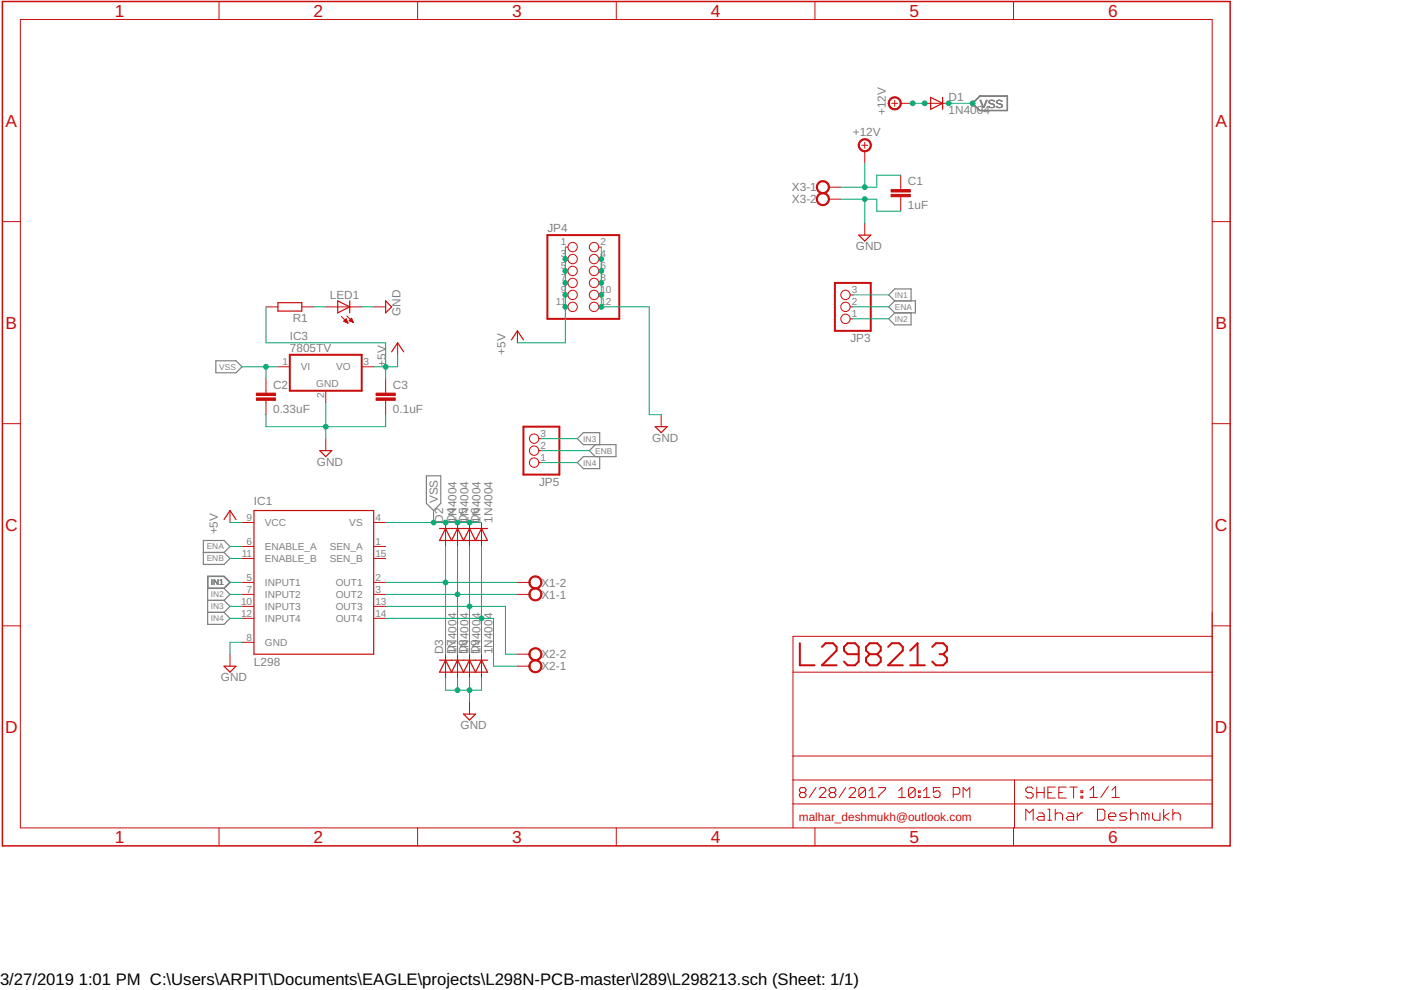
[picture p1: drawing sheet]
<svg xmlns="http://www.w3.org/2000/svg" width="297mm" height="210mm" viewBox="0 0 297 210" stroke-linecap="round" stroke-linejoin="round" font-family="sans-serif">
<g fill="none" stroke="#808080" stroke-width=".25">
<path d="M207.7 20.4h5.9v3h-5.9l-1.5-1.5zM45.8 76.5h4.2l1.3 1.3-1.3 1.2h-4.2zM189.7 63.8l-1.3 1.3 1.3 1.2M189.7 63.8h4.4v2.5h-4.4M189.7 63.8l-1.3-1.3 1.3-1.2h3.5v2.5M189.7 66.3l-1.3 1.3 1.3 1.3h3.5v-2.6M126.2 94.3l-1.3 1.2 1.3 1.3M127.1 94.3v-2.6h-3.4l-1.3 1.3 1.3 1.3h6.9v2.5h-6.9l-1.3 1.3 1.3 1.3h3.4v-2.6M43.1 114.6h4.4l1.3 1.3-1.3 1.2 1.3 1.3-1.3 1.3h-4.4zM43.1 117.1h4.4M90.4 100.9h3.1v5.8l-1.6 1.5-1.5-1.5zM44 124.8h3.5"/>
<path d="M44 127.3h3.5M44 129.8h3.5M47.5 124.8l1.3-1.3-1.3-1.3h-3.5v10.2h3.5l1.3-1.3-1.3-1.3M47.5 124.8l1.3 1.2-1.3 1.3M47.5 127.3l1.3 1.3-1.3 1.2"/>
</g>
<g fill="none" stroke="#c90d0c" stroke-width=".25">
<path d="M197.3 20.6l2.6 1.3-2.6 1.3zM199.9 20.6v2.6M182.1 49.8h2.5l-1.3 1.3zM58.9 64.2h5.1v1.8h-5.1zM71.6 63.8l2.5 1.3-2.5 1.2zM74.1 63.8v2.5M81.8 63.8l1.2 1.3-1.2 1.2zM83 74.6l1.3-1.9 1.3 1.9M108.4 72.1l1.3-2 1.3 2M67.8 95.5h2.5l-1.2 1.3zM138.9 90.5h2.6l-1.3 1.2zM47.5 110.2l1.3-2 1.2 2"/>
<path d="M53.8 108.2h25.4v30.5h-25.4zM93.2 112.1h10.2M94.5 112.1l1.2 2.5 1.3-2.5 1.3 2.5 1.2-2.5 1.3 2.5 1.3-2.5 1.3 2.5h-10.2zM93.2 140h10.2M94.5 140l1.2 2.5 1.3-2.5 1.3 2.5 1.2-2.5 1.3 2.5 1.3-2.5 1.3 2.5h-10.2zM47.5 141.2h2.5l-1.2 1.3zM98.3 151.4h2.5l-1.3 1.3z"/>
</g>
<g fill="none" stroke="#c90d0c" stroke-width=".21">
<path d="M4.3 4.1h252.7v171.4h-252.7zM46.4 .3v3.8M88.5 .3v3.8M130.7 .3v3.8M172.8 .3v3.8M214.9 .3v3.8M175.7 39.7h2.6M182.7 30.8h1.3M183.3 30.2v1.2M183.3 32.1v2.5M189.1 21.9h1.2M189.7 21.3v1.2"/>
<path d="M191 37.1v3.1M191 21.9h2.5M196 21.9h5.1M.5 47h3.8M119.9 52.4h.5M119.9 54.9h.5M119.9 57.4h.5M119.9 60h.5M126.9 52.4h.6M126.9 54.9h.6M126.9 57.4h.6M126.9 60h.6"/>
<path d="M175.7 42.2h2.6M183.3 47.3v2.5M191 41.7v3.1M257 47h3.8M56.4 65.1h2.5M58.9 77.8h2.5M64 65.1h2.5M69.1 65.1h7.6M72.4 67.1l1.4 1.4M72.9 68.1h.7M73 68h.6M73.1 67.9h.4"/>
<path d="M73.2 68.3h.5M73.2 67.8h.3M73.3 67.6h.1M73.4 67.6l.4 .9-.9-.4zM73.5 68.4h.2M73.5 67l1.4 1.4M74 68l.5-.5 .4 .9zM74.1 68h.7M74.1 67.9h.6M74.3 67.8h.4M74.4 68.1h.4M74.4 67.6h.2"/>
<path d="M74.5 67.5h.1M74.7 68.3h.2M76.7 77.8h2.5M79.2 65.1h2.6M84.3 72.7v2.5M109.7 70.1v2.6M119.9 65.1h.5M119.9 62.5h.5M126.9 65.1h.6M126.9 62.5h.6M180.3 65.1h.5M180.3 62.5h.5"/>
<path d="M180.3 67.6h.5M.5 89.8h3.8M56.4 80.3v3.1M56.4 84.9v3M69.1 82.8v2.6M69.1 93v2.5M81.8 80.3v3.1M81.8 84.9v3M114.2 98.1h.6M114.2 95.5h.6M114.2 93h.6M140.2 87.9v2.6"/>
<path d="M257 89.8h3.8M48.8 108.2v2.6M51.3 118.4h2.5M51.3 110.8h2.5M51.3 115.9h2.5M79.2 118.4h2.6M79.2 110.8h2.6M79.2 115.9h2.6M94.5 110.8v5.1M97 110.8v5.1M99.5 110.8v5.1M102.1 110.8v5.1"/>
<path d="M.5 132.7h3.8M48.8 138.7v2.5M51.3 131.1h2.5M51.3 128.6h2.5M51.3 136.2h2.5M51.3 126h2.5M51.3 123.5h2.5M79.2 131.1h2.6M79.2 128.6h2.6M79.2 126h2.6M79.2 123.5h2.6M94.5 138.7v5.1"/>
<path d="M97 138.7v5.1M99.5 138.7v5.1M102.1 138.7v5.1M109.7 126h2.5M109.7 123.5h2.5M109.7 138.7h2.5M257 134.9h-88.9v40.6M257 132.7h3.8M99.5 148.9v2.5M109.7 141.2h2.5M168.1 142.5h88.9M46.4 175.5v3.8"/>
<path d="M88.5 175.5v3.8M130.7 175.5v3.8M168.1 170.5h88.9M168.1 165.4h88.9M168.1 160.3h88.9M169.8 168h.7M169.8 168l-.3-.3v-.4l.3-.3h.7l.4 .3v.4l-.4 .3M169.8 168l-.3 .4v.3l.3 .4h.7l.4-.4v-.3l-.4-.4M172.8 175.5v3.8M173 167l-1.4 2.1M173.7 167.3l.3-.3h.7l.4 .3v.4l-1.4 1.4h1.4M176.1 168h.7"/>
<path d="M176.1 168l-.3-.3v-.4l.3-.3h.7l.4 .3v.4l-.4 .3M176.1 168l-.3 .4v.3l.3 .4h.7l.4-.4v-.3l-.4-.4M179.3 167l-1.4 2.1M180 167.3l.4-.3h.7l.3 .3v.4l-1.4 1.4h1.4M183.5 167.3l-.3-.3h-.7l-.4 .3v1.4M183.5 167.3v1.4l-.3 .4h-.7l-.4-.4M183.5 167.3l-1.4 1.4M184.2 169.1h1.4M184.2 167.7l.7-.7v2.1M186.3 167h1.4v.3l-1.4 1.4v.4M190.5 169.1h1.4M190.5 167.7l.7-.7v2.1"/>
<path d="M194 167.3l-.3-.3h-.7l-.4 .3v1.4M194 167.3v1.4l-.3 .4h-.7l-.4-.4M194 167.3l-1.4 1.4M194.7 167.7h.4v.3h-.4zM194.7 168.7h.4v.4h-.4zM195.8 169.1h1.4M195.8 167.7l.7-.7v2.1M199.3 167h-1.4v1l.7-.3h.3l.4 .3v.7l-.4 .4h-.7l-.3-.4M202.1 168.4h1.1l.3-.4v-.7l-.3-.3h-1.1v2.1M204.2 169.1v-2.1l.7 .7 .7-.7v2.1M214.9 175.5v3.8M215.1 165.4v10.1"/>
<path d="M217.5 173.9v-2.3l.8 .8 .8-.8v2.3M219.1 167.3l-.4-.4h-.8l-.4 .4v.4l.4 .3h.8l.4 .4v.4l-.4 .4h-.8l-.4-.4M219.8 168h1.6M219.8 166.9v2.3M220.2 172.4h.8l.4 .3v1.2h-1.2l-.4-.4 .4-.4h1.2M221.4 166.9v2.3M222.2 168h.7M222.2 173.9h.7M222.2 171.6h.3v2.3M223.7 166.9h-1.5v2.3h1.5M223.7 172.7l.4-.3h.8l.4 .3v1.2M223.7 171.6v2.3"/>
<path d="M224.5 168h.8M226.1 166.9h-1.6v2.3h1.6M226.4 172.4h.8l.4 .3v1.2h-1.2l-.3-.4 .3-.4h1.2M226.8 166.9h1.6M227.6 166.9v2.3M228.4 172.4v1.5M229.2 167.7h.4v.3h-.4zM229.2 168.8h.4v.4h-.4zM229.6 172.4h-.4l-.8 .7M231.1 169.1h1.5M231.1 167.5l.8-.7v2.3M232.7 171.6h1.1l.5 .4v1.5l-.5 .4h-1.1z"/>
<path d="M235 166.8l-1.6 2.3M235 173.1h1.6v-.4l-.4-.3h-.8l-.4 .3v.8l.4 .4h.8M235.8 167.5l.7-.7v2.3M235.8 169.1h1.5M238.9 172.4h-1.2l-.3 .3 .3 .4h.8l.4 .4-.4 .4h-1.1M239.7 172.7l.4-.3h.8l.4 .3v1.2M239.7 171.6v2.3M242.8 172.7l-.4-.3h-.4v1.5M242.8 172.7v1.2M242.8 172.7l.4-.3 .4 .3v1.2M244.4 172.4v1.1l.4 .4h1.1v-1.5M246.7 171.6v2.3"/>
<path d="M247.9 172.4l-1.2 .7 1.2 .8M248.7 172.7l.3-.3h.8l.4 .3v1.2M248.7 171.6v2.3"/>
<circle cx="121.4" cy="60" r=".99"/>
<circle cx="121.4" cy="57.4" r=".99"/>
<circle cx="121.4" cy="52.4" r=".99"/>
<circle cx="121.4" cy="54.9" r=".99"/>
<circle cx="125.9" cy="57.4" r=".99"/>
<circle cx="125.9" cy="52.4" r=".99"/>
<circle cx="125.9" cy="54.9" r=".99"/>
<circle cx="125.9" cy="60" r=".99"/>
<circle cx="121.4" cy="65.1" r=".99"/>
<circle cx="121.4" cy="62.5" r=".99"/>
<circle cx="125.9" cy="62.5" r=".99"/>
<circle cx="125.9" cy="65.1" r=".99"/>
<circle cx="179.3" cy="62.5" r=".99"/>
<circle cx="179.3" cy="67.6" r=".99"/>
<circle cx="179.3" cy="65.1" r=".99"/>
<circle cx="113.2" cy="98.1" r=".99"/>
<circle cx="113.2" cy="93" r=".99"/>
<circle cx="113.2" cy="95.5" r=".99"/>
</g>
<g fill="#c90d0c" stroke="#c90d0c" stroke-width=".21">
<path d="M182.3 29.8a1.4 1.4 0 0 1 2.2 .3 1.4 1.4 0 0 1-.8 2.1 1.4 1.4 0 0 1-1.8-1.4h.3a1.15 1.15 0 0 1 1.6-1.1 1.15 1.15 0 0 1 .3 1.9 1.15 1.15 0 0 1-1.9-.5v-.3h-.3z" fill-rule="evenodd"/>
<path d="M188.7 21a1.4 1.4 0 0 1 2.2 .2 1.4 1.4 0 0 1-.8 2.1 1.4 1.4 0 0 1-1.8-1.4h.3a1.15 1.15 0 0 1 1.6-1.1 1.15 1.15 0 0 1 .3 1.9 1.15 1.15 0 0 1-1.9-.5v-.3h-.3z" fill-rule="evenodd"/>
<path d="M112.5 125.1a1.4 1.4 0 0 1 2.2 .2 1.4 1.4 0 0 1-.8 2.1 1.4 1.4 0 0 1-1.8-1.4h.3a1.15 1.15 0 0 1 1.6-1.1 1.15 1.15 0 0 1 .3 2 1.15 1.15 0 0 1-1.9-.6v-.3h-.3z" fill-rule="evenodd"/>
<path d="M112.5 122.5a1.39 1.39 0 0 1 2.2 .3 1.39 1.39 0 0 1-.8 2 1.39 1.39 0 0 1-1.8-1.3h.3a1.15 1.15 0 0 1 1.6-1.1 1.15 1.15 0 0 1 .3 1.9 1.15 1.15 0 0 1-1.9-.5v-.3h-.3z" fill-rule="evenodd"/>
<path d="M112.5 140.3a1.4 1.4 0 0 1 2.2 .2 1.4 1.4 0 0 1-.8 2.1 1.4 1.4 0 0 1-1.8-1.4h.3a1.15 1.15 0 0 1 1.6-1 1.15 1.15 0 0 1 .3 1.9 1.15 1.15 0 0 1-1.9-.6v-.3h-.3z" fill-rule="evenodd"/>
<path d="M112.5 137.8a1.4 1.4 0 0 1 2.2 .2 1.4 1.4 0 0 1-.8 2.1 1.4 1.4 0 0 1-1.8-1.4h.3a1.15 1.15 0 0 1 1.6-1.1 1.15 1.15 0 0 1 .3 2 1.15 1.15 0 0 1-1.9-.6v-.3h-.3z" fill-rule="evenodd"/>
<path d="M173.4 38.7a1.4 1.4 0 0 1 2.3 .2 1.4 1.4 0 0 1-.8 2.1 1.4 1.4 0 0 1-1.8-1.3h.2a1.14 1.14 0 0 1 1.7-1 1.14 1.14 0 0 1 .2 2 1.14 1.14 0 0 1-1.8-.7l-.1-.3h-.2z" fill-rule="evenodd"/>
<path d="M173.4 41.3a1.4 1.4 0 0 1 2.3 .1 1.4 1.4 0 0 1-.8 2.1 1.4 1.4 0 0 1-1.8-1.3h.2a1.14 1.14 0 0 1 1.7-.9 1.14 1.14 0 0 1 .2 1.9 1.14 1.14 0 0 1-1.8-.7l-.1-.3h-.2z" fill-rule="evenodd"/>
</g>
<g fill="#c90d0c" stroke="#c90d0c" stroke-width=".21">
<path d="M188.9 41.2h4.1v.5h-4.1z"/>
<path d="M188.9 40.2h4.1v.5h-4.1z"/>
<path d="M54.4 84.4h4v.5h-4z"/>
<path d="M54.4 83.4h4v.5h-4z"/>
<path d="M79.7 84.4h4.1v.5h-4.1z"/>
<path d="M79.7 83.4h4.1v.5h-4.1z"/>
</g>
<g fill="none" stroke="#c90d0c" stroke-width=".42">
<path d="M116.1 49.8h15.2v17.8h-15.2zM177 60h7.6v10.1h-7.6zM61.4 75.2h15.3v7.6h-15.3zM111 90.5h7.6v10.1h-7.6zM169.6 136.4v4.7h3.1M174.3 137.2l.7-.8h1.6l.8 .8v.7l-3.1 3.2h3.1M182.1 138.7h-2.4l-.8-.8v-.7l.8-.8h1.6l.8 .8v3.1l-.8 .8h-1.6l-.8-.8M184.4 138.7l-.8 .8v.8l.8 .8h1.6l.7-.8v-.8l-.7-.8M184.4 138.7l-.8-.8v-.7l.8-.8h1.6l.7 .8v.7l-.7 .8M184.4 138.7h1.6M188.3 137.2l.8-.8h1.5l.8 .8v.7l-3.1 3.2h3.1M193 137.9l1.5-1.5v4.7"/>
<path d="M197.7 137.2l.7-.8h1.6l.8 .8v.7l-.8 .8M199.2 138.7h.8M200 138.7l.8 .8v.8l-.8 .8h-1.6l-.7-.8M193 141.1h3.1"/>
</g>
<path d="M.5 .3h260.3v179h-260.3z" fill="none" stroke="#c90d0c" stroke-width=".32"/>
<g fill="none" stroke="#0dab76" stroke-width=".21">
<path d="M183.3 34.6v5.1M191 37.1h-5.1v2.6h-7.6M193.5 21.9h2.5M201.1 21.9h5.1M119.9 52.4v20.3h-10.2M127.5 52.4v12.7h10.1v22.8h2.6M178.3 42.2h7.6v2.6h5.1M183.3 42.2v5.1M51.3 77.8h7.6M56.4 65.1v7.6h25.4v7.6M56.4 77.8v2.5M66.5 65.1h2.6"/>
<path d="M76.7 65.1h2.5M84.3 75.2v2.6h-5.1M180.8 65.1h7.6M180.8 62.5h7.6M180.8 67.6h7.6M56.4 87.9v2.6h25.4v-2.6M69.1 85.4v7.6M114.8 95.5h10.1M114.8 98.1h7.6M114.8 93h7.6M48.8 110.8h2.5M48.8 115.9h2.5"/>
<path d="M48.8 118.4h2.5M81.8 110.8h20.3M91.9 108.2v2.6M94.5 115.9v22.8M97 115.9v22.8M99.5 115.9v22.8M102.1 115.9v22.8M48.8 123.5h2.5M48.8 126h2.5M48.8 128.6h2.5M48.8 131.1h2.5M51.3 136.2h-2.5v2.5"/>
<path d="M81.8 123.5h27.9M81.8 126h27.9M81.8 128.6h25.4v10.1h2.5M81.8 131.1h22.8v10.1h5.1M94.5 143.8v2.5h7.6v-2.5M97 143.8v2.5M99.5 143.8v5.1"/>
</g>
<g fill="#0dab76" stroke="#0dab76" stroke-width=".21">
<circle cx="183.3" cy="39.7" r=".51"/>
<circle cx="196" cy="21.9" r=".51"/>
<circle cx="193.5" cy="21.9" r=".51"/>
<circle cx="183.3" cy="42.2" r=".51"/>
<circle cx="69.1" cy="90.5" r=".51"/>
<circle cx="99.5" cy="146.3" r=".51"/>
<circle cx="97" cy="146.3" r=".51"/>
<circle cx="127.5" cy="65.1" r=".51"/>
<circle cx="127.5" cy="62.5" r=".51"/>
<circle cx="127.5" cy="60" r=".51"/>
<circle cx="127.5" cy="57.4" r=".51"/>
<circle cx="127.5" cy="54.9" r=".51"/>
<circle cx="81.8" cy="77.8" r=".51"/>
<circle cx="119.9" cy="65.1" r=".51"/>
<circle cx="119.9" cy="62.5" r=".51"/>
<circle cx="119.9" cy="60" r=".51"/>
<circle cx="119.9" cy="57.4" r=".51"/>
<circle cx="119.9" cy="54.9" r=".51"/>
<circle cx="94.5" cy="123.5" r=".51"/>
<circle cx="97" cy="126" r=".51"/>
<circle cx="99.5" cy="128.6" r=".51"/>
<circle cx="102.1" cy="131.1" r=".51"/>
<circle cx="94.5" cy="110.8" r=".51"/>
<circle cx="97" cy="110.8" r=".51"/>
<circle cx="99.5" cy="110.8" r=".51"/>
<circle cx="91.9" cy="110.8" r=".51"/>
<circle cx="201.1" cy="21.9" r=".51"/>
<circle cx="206.2" cy="21.9" r=".51"/>
<circle cx="56.4" cy="77.8" r=".51"/>
</g>
<g font-size="3.7" fill="#c90d0c">
<text x="24.4" y="3.5">1</text>
<text x="66.5" y="3.5">2</text>
<text x="108.6" y="3.5">3</text>
<text x="150.7" y="3.5">4</text>
<text x="192.8" y="3.5">5</text>
<text x="234.9" y="3.5">6</text>
<text x="1.2" y="26.8">A</text>
<text x="257.7" y="26.8">A</text>
<text x="1.2" y="69.7">B</text>
<text x="257.7" y="69.7">B</text>
<text x="1.1" y="112.5">C</text>
<text x="257.6" y="112.5">C</text>
<text x="1.1" y="155.4">D</text>
<text x="257.6" y="155.4">D</text>
<text x="24.4" y="178.7">1</text>
<text x="66.5" y="178.7">2</text>
<text x="108.6" y="178.7">3</text>
<text x="150.7" y="178.7">4</text>
<text x="192.8" y="178.7">5</text>
<text x="234.9" y="178.7">6</text>
</g>
<g font-size="3.5">
<text x="0" y="208.9">3/27/2019</text>
<text x="16.7" y="208.9">1:01 PM C:\Users\ARPIT\Documents\EAGLE\projects\L298N-PCB-master\l289\L298213.sch (Sheet: 1/1)</text>
</g>
<g font-size="2.5" fill="#808080">
<text x="201.1" y="21.4">D1</text>
<text x="207.7" y="22.8">VSS</text>
<text x="180.8" y="28.9">+12V</text>
<text x="187.8" y="24.4" transform="rotate(-90 187.8 24.4)">+12V</text>
<text x="201.1" y="24.2">1N4004</text>
<text x="167.9" y="40.6">X3-1</text>
<text x="192.5" y="39.3">C1</text>
<text x="167.9" y="43.1">X3-2</text>
<text x="192.5" y="44.4">1uF</text>
<text x="116.1" y="49.2">JP4</text>
<text x="181.5" y="53">GND</text>
<text x="69.9" y="63.3">LED1</text>
<text x="62.1" y="68.4">R1</text>
<text x="84.9" y="67" transform="rotate(-90 84.9 67)">GND</text>
<text x="61.5" y="74.6">7805TV</text>
<text x="61.5" y="72.1">IC3</text>
<text x="81.8" y="77.8" transform="rotate(-90 81.8 77.8)">+5V</text>
<text x="107.2" y="75.2" transform="rotate(-90 107.2 75.2)">+5V</text>
<text x="180.3" y="72.6">JP3</text>
<text x="57.9" y="82.5">C2</text>
<text x="83.3" y="82.5">C3</text>
<text x="57.9" y="87.5">0.33uF</text>
<text x="83.3" y="87.5">0.1uF</text>
<text x="138.3" y="93.6">GND</text>
<text x="67.2" y="98.7">GND</text>
<text x="53.8" y="107">IC1</text>
<text x="92.8" y="106.7" transform="rotate(-90 92.8 106.7)">VSS</text>
<text x="114.3" y="103">JP5</text>
<text x="46.2" y="113.3" transform="rotate(-90 46.2 113.3)">+5V</text>
<text x="94" y="110.8" transform="rotate(-90 94 110.8)">D2</text>
<text x="96.5" y="110.8" transform="rotate(-90 96.5 110.8)">D4</text>
<text x="96.8" y="110.8" transform="rotate(-90 96.8 110.8)">1N4004</text>
<text x="99.1" y="110.8" transform="rotate(-90 99.1 110.8)">D5</text>
<text x="99.3" y="110.8" transform="rotate(-90 99.3 110.8)">1N4004</text>
<text x="101.6" y="110.8" transform="rotate(-90 101.6 110.8)">D6</text>
<text x="101.9" y="110.8" transform="rotate(-90 101.9 110.8)">1N4004</text>
<text x="104.4" y="110.8" transform="rotate(-90 104.4 110.8)">1N4004</text>
<text x="114.8" y="124.4">X1-2</text>
<text x="114.8" y="126.9">X1-1</text>
<text x="53.8" y="141.3">L298</text>
<text x="94" y="138.7" transform="rotate(-90 94 138.7)">D3</text>
<text x="96.5" y="138.7" transform="rotate(-90 96.5 138.7)">D7</text>
<text x="96.8" y="138.7" transform="rotate(-90 96.8 138.7)">1N4004</text>
<text x="99.1" y="138.7" transform="rotate(-90 99.1 138.7)">D8</text>
<text x="99.3" y="138.7" transform="rotate(-90 99.3 138.7)">1N4004</text>
<text x="101.6" y="138.7" transform="rotate(-90 101.6 138.7)">D9</text>
<text x="101.9" y="138.7" transform="rotate(-90 101.9 138.7)">1N4004</text>
<text x="104.4" y="138.7" transform="rotate(-90 104.4 138.7)">1N4004</text>
<text x="114.8" y="142.1">X2-1</text>
<text x="114.8" y="139.6">X2-2</text>
<text x="46.9" y="144.4">GND</text>
<text x="97.6" y="154.6">GND</text>
</g>
<text font-size="2.5" fill="#c90d0c" x="169.4" y="174">malhar_deshmukh@outlook.com</text>
<g font-size="2.1" fill="#808080">
<text x="118.9" y="52">1</text>
<text x="127.3" y="52">2</text>
<text x="118.9" y="54.6">3</text>
<text x="118.9" y="57.1">5</text>
<text x="118.9" y="59.6">7</text>
<text x="127.3" y="54.6">4</text>
<text x="127.3" y="57.1">6</text>
<text x="127.3" y="59.6">8</text>
<text x="117.8" y="64.7">11</text>
<text x="118.9" y="62.2">9</text>
<text x="127.3" y="62.2">10</text>
<text x="127.3" y="64.7">12</text>
<text x="180.6" y="64.7">2</text>
<text x="180.6" y="62.2">3</text>
<text x="180.6" y="67.3">1</text>
<text x="59.9" y="77.4">1</text>
<text x="77.1" y="77.4">3</text>
<text x="63.8" y="78.5">VI</text>
<text x="67" y="82.1">GND</text>
<text x="71.3" y="78.5">VO</text>
<text x="68.7" y="84.4" transform="rotate(-90 68.7 84.4)">2</text>
<text x="114.6" y="95.2">2</text>
<text x="114.6" y="92.7">3</text>
<text x="114.6" y="97.7">1</text>
<text x="52.3" y="110.4">9</text>
<text x="56.2" y="111.5">VCC</text>
<text x="74.1" y="111.5">VS</text>
<text x="79.6" y="110.4">4</text>
<text x="51.3" y="118">11</text>
<text x="52.3" y="115.5">6</text>
<text x="56.2" y="119.2">ENABLE_B</text>
<text x="56.2" y="116.6">ENABLE_A</text>
<text x="69.9" y="119.2">SEN_B</text>
<text x="69.9" y="116.6">SEN_A</text>
<text x="79.6" y="118">15</text>
<text x="79.6" y="115.5">1</text>
<text x="52.3" y="125.7">7</text>
<text x="52.3" y="123.1">5</text>
<text x="56.2" y="124.2">INPUT1</text>
<text x="71.2" y="124.2">OUT1</text>
<text x="79.6" y="125.7">3</text>
<text x="79.6" y="123.1">2</text>
<text x="51.1" y="130.7">12</text>
<text x="51.1" y="128.2">10</text>
<text x="56.2" y="131.9">INPUT4</text>
<text x="56.2" y="129.3">INPUT3</text>
<text x="56.2" y="126.8">INPUT2</text>
<text x="71.2" y="131.9">OUT4</text>
<text x="71.2" y="129.3">OUT3</text>
<text x="71.2" y="126.8">OUT2</text>
<text x="79.6" y="130.7">14</text>
<text x="79.6" y="128.2">13</text>
<text x="52.3" y="135.8">8</text>
<text x="56.2" y="136.9">GND</text>
</g>
<g font-size="1.8" fill="#808080">
<text x="189.7" y="65.7">ENA</text>
<text x="189.7" y="63.2">IN1</text>
<text x="189.7" y="68.2">IN2</text>
<text x="46.5" y="78.4">VSS</text>
<text x="123.7" y="93.6">IN3</text>
<text x="123.7" y="98.7">IN4</text>
<text x="126.2" y="96.2">ENB</text>
<text x="43.8" y="116.5">ENA</text>
<text x="43.8" y="119">ENB</text>
<text x="44.7" y="124.1">IN1</text>
<text x="44.7" y="126.7">IN2</text>
<text x="44.7" y="131.7">IN4</text>
<text x="44.7" y="129.2">IN3</text>
</g>
</svg>
